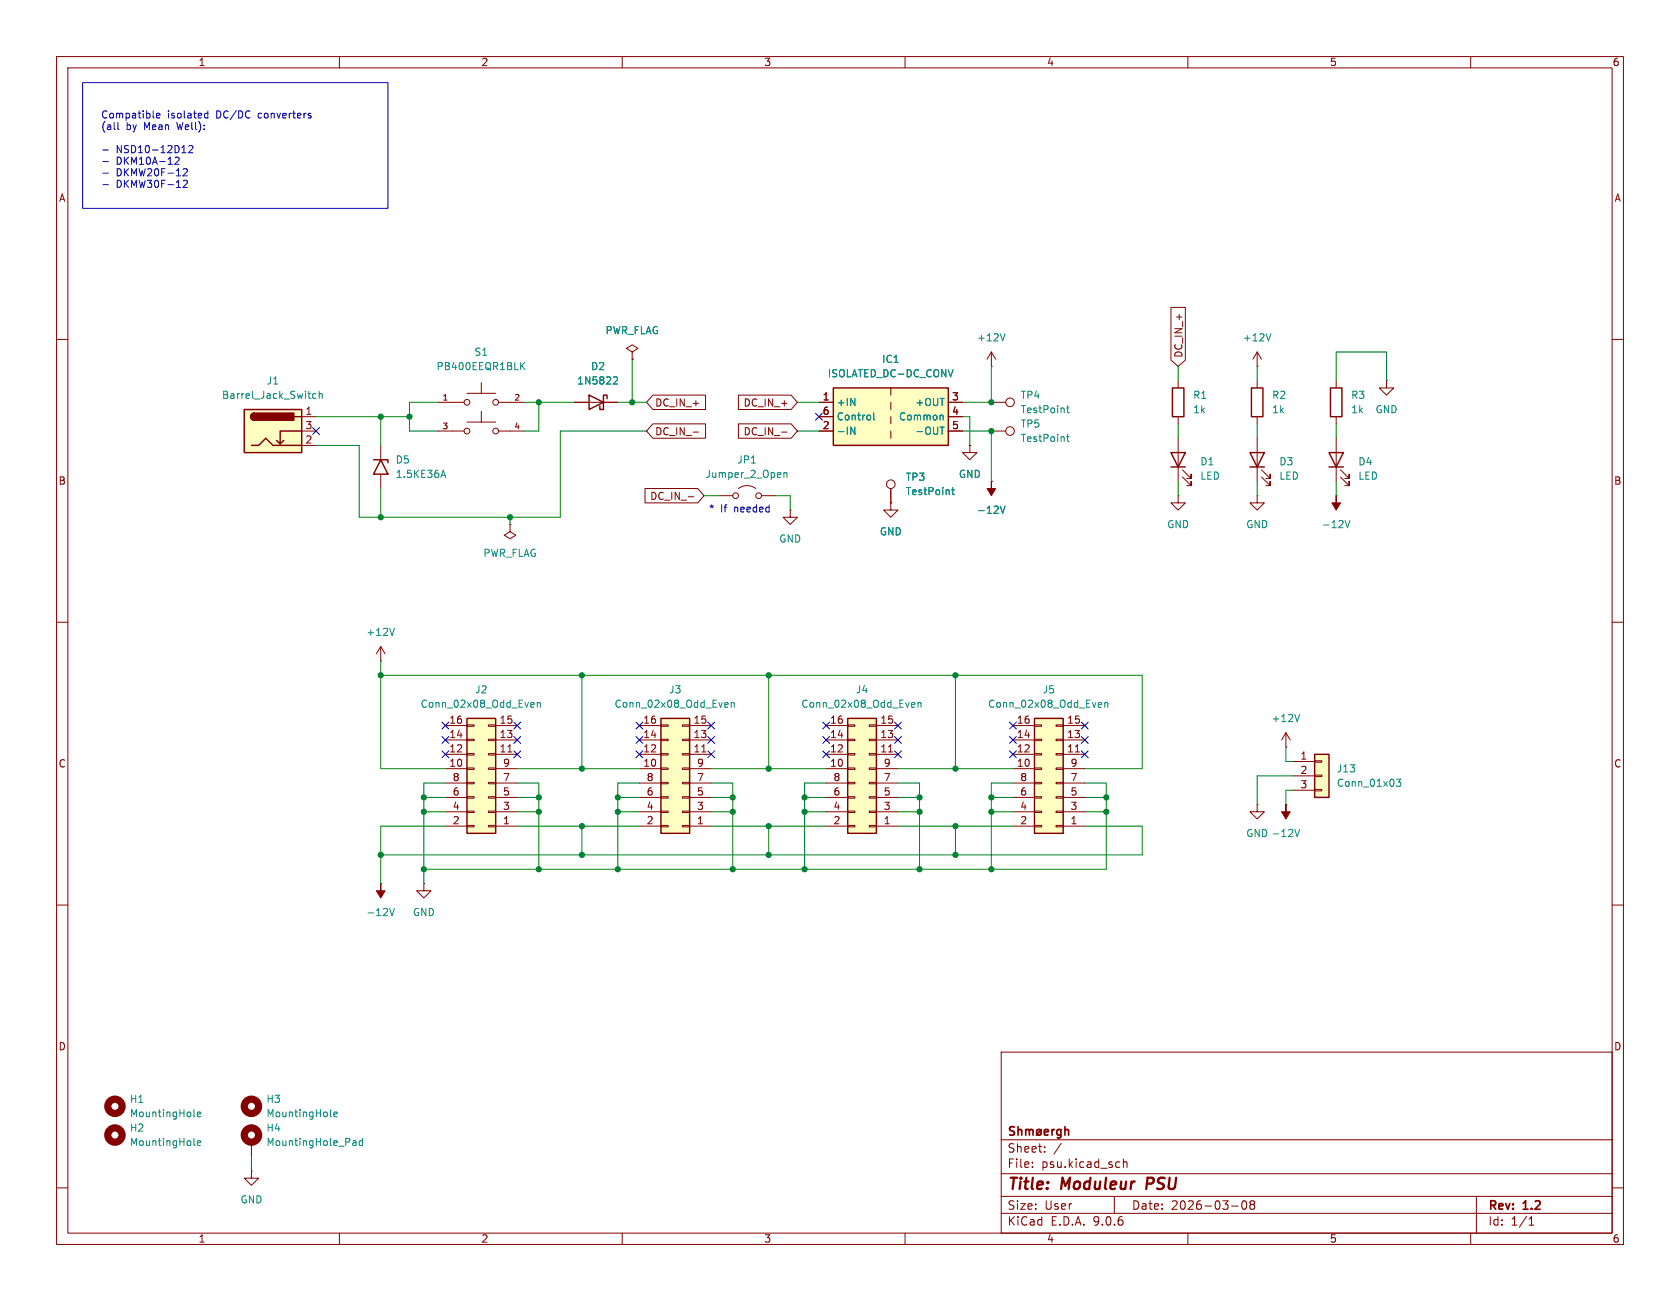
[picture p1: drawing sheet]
<svg xmlns="http://www.w3.org/2000/svg" width="297mm" height="230mm" viewBox="0 0 297 230" stroke-linecap="round" stroke-linejoin="round" font-family="sans-serif">
<g fill="none" stroke="#840000" stroke-width=".18">
<path d="M10 10h277v210h-277zM12 12h273v206h-273zM60 10v2M110 10v2M160 10v2M210 10v2M260 10v2M10 60h2M111.8 62.2l1-.6-1-.6-1.1 .6 1.1 .6v1.3M111.8 63.5h.1M285 60h2M10 110h2"/>
<path d="M285 110h2M10 160h2M285 160h2M177 186h108v32h-108zM10 210h2M44.4 201.9v2.6M60 218v2M110 218v2M160 218v2M177 214.5h108M177 211.5h108M177 207.5h108"/>
<path d="M177 201.5h108M182.5 206.2v.2M182.5 205.5v.1M184.7 203.5v.2M184.7 202.8v.1M187.6 202.1l-1.3 1.9M197 211.5v3M197.8 205.4l.2 .1M198 206.3l-.2 .1M198.6 204.9v1.5M198.6 205.5l.2-.1 .4 .1v.9M210 218v2"/>
<path d="M217.7 213.2h1.2M219.7 212.4l.2-.1a.81 .81 0 0 1 .6 .6 .81 .81 0 0 1-.3 .8l-.2 .1a.81 .81 0 0 1-.3-1.4zM221.2 212.9l-.2-.3 .2-.3 .5 .1 .1 .2-.3 .3M221.2 212.9l-.2 .3v.4l.2 .2 .5-.1 .1-.2-.1-.4-.2-.2M221.2 212.9h.3M260 218v2M261 211.5v6.5M270.3 216.6h.9M270.3 215.5l.4-.4v1.5M285 210h2"/>
</g>
<path d="M202.9 208.2l-.3 2" fill="none" stroke="#840000" stroke-width=".4"/>
<g fill="none" stroke="#840000" stroke-width=".3">
<path d="M179.3 199.3l-.5-.1-.2 .1v.5l.6 .2 .1 .4-.2 .3-.6-.1M180 199.8l.2-.1 .4 .1v.9M180 199.2v1.5M181.3 199.8l.5-.1 .2 .2M181.3 199.7v1M182 199.9l.2-.2 .4 .1v.9M182 199.9v.8M183.4 199.8l.4-.1 .3 .3v.4l-.3 .3-.4-.1-.1-.2v-.4zM184.1 199.7l-.9 1M186 199.7v1M186.4 199.7l-.3 .1-.1 .2M187.6 199.8l-.5-.1-.3 .3v.4l.2 .2h.6"/>
<path d="M187.6 199.7v1.2l-.3 .3-.4-.1M188.3 199.8l.2-.1 .3 .1 .1 .9M188.3 199.2v1.5M184.6 200.2l.7-.2v-.2l-.5-.1-.2 .2 .1 .7h.6"/>
</g>
<g fill="none" stroke="#840000" stroke-width="1.3">
<circle cx="44.4" cy="195.6" r="1.27"/>
<circle cx="20.3" cy="200.7" r="1.27"/>
<circle cx="44.4" cy="200.7" r="1.27"/>
</g>
<path d="M58.4 197.3l.2 .1M59 197l.6-.1v-.3h-.4l-.2 .2 .1 .6h.5M34.3 202.3l.2 .2M34.9 202.1l.6-.1-.1-.3h-.3l-.2 .1v.7h.5M62.5 201.7h.4v.8M62.9 202.5h-.4M62.9 202h-.4M64.1 201.7h-.4l-.2 .2 .1 .6h.5M64.1 201.2v1.3" fill="none" stroke="#008484" stroke-width=".18"/>
<path d="M232.4 133.4h2.5v7.6h-2.5z" fill="#ffffc2"/>
<path d="M235.2 68.6h2v5.1h-2zM234.9 80h2.6l-1.3 2.6zM234.9 82.6h2.6M232.4 133.4h2.5v7.6h-2.5z" fill="none" stroke="#840000" stroke-width=".25"/>
<g fill="none" stroke="#840000" stroke-width=".18">
<path d="M236.2 67.3v1.3M236.2 73.7v1.2M236.2 77.5v7.6M245.1 67.3v1.3h1.3l-1.3 1.3-1.3-1.3h1.3M245.1 67.3h.1M236.2 87.6h.1M237 84.3l1.5 1.6v-.8v.8h-.8M237 83.1l1.5 1.5v-.8v.8h-.8M228.6 134.6h3.8M228.6 137.2h3.8M228.6 139.7h3.8M232.4 134.5h1.3v.3h-1.3z"/>
<path d="M232.4 137h1.3v.3h-1.3zM232.4 139.6h1.3v.2h-1.3zM67.3 156.2h.1M74.9 156.2v1.3h1.3l-1.3 1.3-1.2-1.3h1.2M74.9 156.2h.1M44.4 207v1.3h1.3l-1.3 1.3-1.2-1.3h1.2M44.4 207h.1"/>
</g>
<path d="M237.8 92l.4 1.3 .4-1.3M246.9 137.7h.7l-.4 .5 .4 .1v.6l-.2 .1-.5-.1M68.9 160.6l.4 1.3 .4-1.3M34.3 197.3l.2 .1M34.9 197l.6-.1-.1-.3h-.3l-.2 .2v.6h.5" fill="none" stroke="#008484" stroke-width=".18"/>
<g fill="#840000" stroke="#840000" stroke-width=".18">
<path d="M236.2 87.6v1.3h.8l-.8 1.3-.7-1.3h.7z"/>
<path d="M67.3 156.2v1.3h.8l-.8 1.3-.8-1.3h.8z"/>
</g>
<circle cx="20.3" cy="195.6" r="1.27" fill="none" stroke="#840000" stroke-width="1.3"/>
<path d="M82.5 127h5.1v20.3h-5.1z" fill="#ffffc2"/>
<path d="M207.3 68.6h2v5.1h-2zM221.2 68.6h2.1v5.1h-2.1zM66 81.3h2.6v.5M67.3 81.3l1.3 2.5h-2.6zM207 80h2.5l-1.2 2.6zM207 82.6h2.5M221 80h2.5l-1.3 2.6zM221 82.6h2.5M82.5 127h5.1v20.3h-5.1z" fill="none" stroke="#840000" stroke-width=".25"/>
<g fill="none" stroke="#840000" stroke-width=".18">
<path d="M67.3 78.7v2.6M77.5 71.1h4.5M77.5 76.2h4.5M82.5 69.5h5.1M82.5 74.6h5.1M85.1 67.6v1.9M85.1 72.7v1.9M88.1 71.1h4.6M88.1 76.2h4.6M175.3 64.8h.1M175.3 71.1h2.5M175.3 76.2h2.5"/>
<path d="M175.3 62.2l-.8 1.3M175.3 62.2l.7 1.3M175.3 62.2v2.6M208.3 67.3v1.3M208.3 73.7v1.2M208.3 77.5v7.6M222.2 64.8h.1M222.2 62.2v2.6M222.2 67.3v1.3M222.2 73.7v1.2M222.2 77.5v7.6M222.2 62.2l-.7 1.3"/>
<path d="M222.2 62.2l.8 1.3M67.3 83.8v2.6M90.2 92.7v1.3l1 .6-1 .7-1-.7 1-.6M90.2 92.7h.1M175.3 85.1h.1M208.3 87.6v1.3h1.2l-1.2 1.3-1.3-1.3h1.3M208.3 87.6h.1M209 84.3l1.6 1.6v-.8v.8h-.8M209 83.1l1.6 1.5v-.8v.8h-.8M222.2 87.6v1.3h1.3l-1.3 1.3-1.2-1.3h1.2M222.2 87.6h.1M223 84.3l1.5 1.6v-.8v.8h-.7"/>
<path d="M223 83.1l1.5 1.5v-.8v.8h-.7M67.3 116.8h.1M67.3 114.3v2.5M67.3 114.3l-.8 1.3M67.3 114.3l.8 1.3M78.7 138.4h3.8M78.7 135.9h3.8M78.7 133.4h3.8M78.7 130.8h3.8M78.7 128.3h3.8M82.5 138.3h1.3v.3h-1.3zM82.5 135.8h1.3v.2h-1.3z"/>
<path d="M82.5 133.2h1.3v.3h-1.3zM82.5 130.7h1.3v.2h-1.3zM82.5 128.1h1.3v.3h-1.3zM86.4 138.3h1.2v.3h-1.2zM86.4 135.8h1.2v.2h-1.2zM86.4 133.2h1.2v.3h-1.2zM86.4 130.7h1.2v.2h-1.2zM86.4 128.1h1.2v.3h-1.2zM87.6 138.4h3.8M87.6 135.9h3.8M87.6 133.4h3.8M87.6 130.8h3.8"/>
<path d="M87.6 128.3h3.8M89.8 132.9h.7M78.7 146.1h3.8M78.7 143.5h3.8M78.7 141h3.8M82.5 145.9h1.3v.3h-1.3zM82.5 143.4h1.3v.2h-1.3zM82.5 140.8h1.3v.3h-1.3zM86.4 145.9h1.2v.3h-1.2zM86.4 143.4h1.2v.2h-1.2zM86.4 140.8h1.2v.3h-1.2zM87.6 146.1h3.8"/>
<path d="M87.6 143.5h3.8M87.6 141h3.8"/>
<circle cx="82.6" cy="76.2" r=".51"/>
<circle cx="82.6" cy="71.1" r=".51"/>
<circle cx="87.6" cy="71.1" r=".51"/>
<circle cx="87.6" cy="76.2" r=".51"/>
<circle cx="178.6" cy="71.1" r=".76"/>
<circle cx="178.6" cy="76.2" r=".76"/>
</g>
<g fill="none" stroke="#008484" stroke-width=".18">
<path d="M177.7 59l-.4 1.3M224.7 59l-.5 1.3M92.2 64.6l.6 .8M92.8 64.1l-.8 .7M188.6 72.1h.4M188.6 77.2h.4M188.7 71.7v1.1l.3 .2M188.7 76.8v1.1l.3 .2M78.1 84h.6M78.4 83.1l.4 1.3M176.8 89.5l.5 1.3 .4-1.3M69.7 111.1l-.4 1.2"/>
<path d="M94 124.2l.4 .1v.2l-.6 .1M94.4 125h-.4M95 124.3l.2-.1 .3 .1v.7M95 124.2v.8"/>
</g>
<path d="M175.3 85.1v1.3h.7l-.7 1.2-.8-1.2h.8z" fill="#840000" stroke="#840000" stroke-width=".18"/>
<path d="M43.2 72.4h10.1v7.6h-10.1z" fill="#ffffc2"/>
<path d="M43.2 72.4h10.1v7.6h-10.1zM44.4 78.7h1.3l1.3-1.2 1.3 1.2h5M45 73a.64 .64 0 0 0-.7 .7 .64 .64 0 0 0 .7 .6M50.2 77.9l-.7 .6M52.1 73.7h1.2M53.3 76.2h-3.8v2.3l-.6-.6" fill="none" stroke="#840000" stroke-width=".25"/>
<g fill="#840000" stroke="#840000" stroke-width=".25">
<path d="M44.5 73.2l.5-.2v1.3a.63 .63 0 0 1-.6-.4 .63 .63 0 0 1 .1-.7z"/>
<path d="M45 73h6.9v1.3h-6.9z"/>
</g>
<path d="M53.3 73.7h2.6M53.3 76.2h2.6M53.3 78.7h2.6" fill="none" stroke="#840000" stroke-width=".18"/>
<path d="M55.9 69.6h-.4l-.2 .2 .1 .6h.5M56.4 69.7l.2-.1h.3l.1 .8M56.4 69.2v1.2" fill="none" stroke="#008484" stroke-width=".18"/>
<path d="M149.9 127h5v20.3h-5z" fill="#ffffc2"/>
<path d="M149.9 127h5v20.3h-5z" fill="none" stroke="#840000" stroke-width=".25"/>
<g fill="none" stroke="#840000" stroke-width=".18">
<path d="M171.4 78.7v1.3h1.3l-1.3 1.3-1.2-1.3h1.2M171.4 78.7h.1M146 138.4h3.9M146 135.9h3.9M146 133.4h3.9M146 130.8h3.9M146 128.3h3.9M149.9 138.3h1.2v.3h-1.2zM149.9 135.8h1.2v.2h-1.2zM149.9 133.2h1.2v.3h-1.2zM149.9 130.7h1.2v.2h-1.2zM149.9 128.1h1.2v.3h-1.2z"/>
<path d="M153.7 138.3h1.2v.3h-1.2zM153.7 135.8h1.2v.2h-1.2zM153.7 133.2h1.2v.3h-1.2zM153.7 130.7h1.2v.2h-1.2zM153.7 128.1h1.2v.3h-1.2zM154.9 138.4h3.8M154.9 135.9h3.8M154.9 133.4h3.8M154.9 130.8h3.8M154.9 128.3h3.8M157.1 132.9h.7M146 146.1h3.9"/>
<path d="M146 143.5h3.9M146 141h3.9M149.9 145.9h1.2v.3h-1.2zM149.9 143.4h1.2v.2h-1.2zM149.9 140.8h1.2v.3h-1.2zM153.7 145.9h1.2v.3h-1.2zM153.7 143.4h1.2v.2h-1.2zM153.7 140.8h1.2v.3h-1.2zM154.9 146.1h3.8M154.9 143.5h3.8M154.9 141h3.8"/>
</g>
<path d="M161.3 124.2l.4 .1v.2l-.6 .1M161.7 125h-.4M162.3 124.3l.2-.1 .3 .1v.7M162.3 124.2v.8" fill="none" stroke="#008484" stroke-width=".18"/>
<path d="M147.3 68.6h20.3v10.1h-20.3z" fill="#ffffc2"/>
<path d="M147.3 68.6h20.3v10.1h-20.3z" fill="none" stroke="#840000" stroke-width=".25"/>
<g fill="none" stroke="#840000" stroke-width=".18">
<path d="M144.8 71.1h2.5M144.8 73.7h2.5M144.8 76.2h2.5M157.5 68.6v1.3M157.5 71.1v1.3M157.5 73.7v1.2M157.5 76.2v1.3M167.6 71.1h2.6M167.6 73.7h2.6M167.6 76.2h2.6M157.5 86.4v2.5"/>
<circle cx="157.5" cy="85.6" r=".76"/>
</g>
<path d="M150.4 70.4l.7 1.3v-1.3M150.4 75.5l.7 1.3v-1.3M154.5 73v1.1l.1 .1M166.2 75.5h.7M166.4 73.4l.3 .2v.6M168.5 65.4l-.4 1.2M168.2 86.6h.5M168.4 86.2v1.1l.3 .2" fill="none" stroke="#008484" stroke-width=".18"/>
<path d="M116.8 127h5.1v20.3h-5.1z" fill="#ffffc2"/>
<path d="M116.8 127h5.1v20.3h-5.1z" fill="none" stroke="#840000" stroke-width=".25"/>
<g fill="none" stroke="#840000" stroke-width=".18">
<path d="M113 138.4h3.8M113 135.9h3.8M113 133.4h3.8M113 130.8h3.8M113 128.3h3.8M116.8 138.3h1.3v.3h-1.3zM116.8 135.8h1.3v.2h-1.3zM116.8 133.2h1.3v.3h-1.3zM116.8 130.7h1.3v.2h-1.3zM116.8 128.1h1.3v.3h-1.3zM120.6 138.3h1.3v.3h-1.3zM120.6 135.8h1.3v.2h-1.3z"/>
<path d="M120.6 133.2h1.3v.3h-1.3zM120.6 130.7h1.3v.2h-1.3zM120.6 128.1h1.3v.3h-1.3zM121.9 138.4h3.8M121.9 135.9h3.8M121.9 133.4h3.8M121.9 130.8h3.8M121.9 128.3h3.8M124.1 132.9h.7M113 146.1h3.8M113 143.5h3.8M113 141h3.8"/>
<path d="M116.8 145.9h1.3v.3h-1.3zM116.8 143.4h1.3v.2h-1.3zM116.8 140.8h1.3v.3h-1.3zM120.6 145.9h1.3v.3h-1.3zM120.6 143.4h1.3v.2h-1.3zM120.6 140.8h1.3v.3h-1.3zM121.9 146.1h3.8M121.9 143.5h3.8M121.9 141h3.8"/>
</g>
<path d="M128.3 124.2l.4 .1v.2l-.6 .1M128.7 125h-.4M129.3 124.3l.1-.1 .4 .1v.7M129.3 124.2v.8" fill="none" stroke="#008484" stroke-width=".18"/>
<path d="M182.9 127h5.1v20.3h-5.1z" fill="#ffffc2"/>
<path d="M104.1 69.9l2.6 1.2-2.6 1.3zM107.3 70.5v-.6h-.6v2.5h-.7v-.6M182.9 127h5.1v20.3h-5.1z" fill="none" stroke="#840000" stroke-width=".25"/>
<g fill="none" stroke="#840000" stroke-width=".18">
<path d="M207 54.3h2.6v9.4l-1.3 1.1-1.3-1.1zM101.6 71.1h7.6M111.8 63.5h.1M115.4 74.9h9.3v2.6h-9.3l-1.1-1.3zM115.4 69.9h9.3v2.5h-9.3l-1.1-1.3zM122.5 76.4h1M130.5 74.9h9.4l1.1 1.3-1.1 1.3h-9.4zM130.5 69.9h9.4l1.1 1.2-1.1 1.3h-9.4zM138.2 76.4h.9M144.8 71.1h2.5M144.8 73.7h2.5M144.8 76.2h2.5"/>
<path d="M167.6 71.1h2.6M167.6 73.7h2.6M167.6 76.2h2.6M171.4 78.7h.1M114 86.4h9.3l1.2 1.2-1.2 1.3h-9.3zM121.7 87.8h.9M127 87.6h2.5M130.6 86.4a2.54 2.54 0 0 1 3 0M134.6 87.6h2.6M139.7 90.2v1.2h1.3l-1.3 1.3-1.3-1.3h1.3M139.7 90.2h.1M157.5 88.9v1.3h1.2l-1.2 1.2-1.3-1.2h1.3"/>
<path d="M157.5 88.9h.1M157.5 86.4v2.5M175.3 85.1h.1M179.1 138.4h3.8M179.1 135.9h3.8M179.1 133.4h3.8M179.1 130.8h3.8M179.1 128.3h3.8M182.9 138.3h1.2v.3h-1.2zM182.9 135.8h1.2v.2h-1.2zM182.9 133.2h1.2v.3h-1.2zM182.9 130.7h1.2v.2h-1.2z"/>
<path d="M182.9 128.1h1.2v.3h-1.2zM186.7 138.3h1.3v.3h-1.3zM186.7 135.8h1.3v.2h-1.3zM186.7 133.2h1.3v.3h-1.3zM186.7 130.7h1.3v.2h-1.3zM186.7 128.1h1.3v.3h-1.3zM188 138.4h3.8M188 135.9h3.8M188 133.4h3.8M188 130.8h3.8M188 128.3h3.8M190.1 132.9h.7"/>
<path d="M227.3 132.1h.1M227.3 129.5l-.7 1.3M227.3 129.5l.8 1.3M227.3 129.5v2.6M179.1 146.1h3.8M179.1 143.5h3.8M179.1 141h3.8M182.9 145.9h1.2v.3h-1.2zM182.9 143.4h1.2v.2h-1.2zM182.9 140.8h1.2v.3h-1.2zM186.7 145.9h1.3v.3h-1.3zM186.7 143.4h1.3v.2h-1.3z"/>
<path d="M186.7 140.8h1.3v.3h-1.3zM188 146.1h3.8M188 143.5h3.8M188 141h3.8M222.2 142.2v1.3h1.3l-1.3 1.3-1.2-1.3h1.2M222.2 142.2h.1M227.3 142.2h.1"/>
<circle cx="130" cy="87.6" r=".51"/>
<circle cx="134.1" cy="87.6" r=".51"/>
</g>
<g fill="none" stroke="#008484" stroke-width=".18">
<path d="M108.6 66.6l.5 .1 .1 .3-.8 .9h.8M150.4 70.4l.7 1.3v-1.3M150.4 75.5l.7 1.3v-1.3M154.5 73v1.1l.1 .1M166.2 75.5h.7M166.4 73.4l.3 .2v.6M168.5 65.4l-.4 1.2M138.6 83.6v.8M138.6 83.7l.2-.1h.3v.8M168.2 86.6h.5M168.4 86.2v1.1l.3 .2M176.8 89.5l.5 1.3 .4-1.3"/>
<path d="M194.3 124.2l.4 .1 .1 .2-.6 .1M194.7 125h-.4M195.3 124.3l.2-.1 .3 .1 .1 .7M195.3 124.2v.8M229.7 126.3l-.4 1.3M228.9 146.6l.4 1.3 .4-1.3"/>
</g>
<path d="M227.3 142.2v1.3h.8l-.8 1.3-.7-1.3h.7z" fill="#840000" stroke="#840000" stroke-width=".18"/>
<g fill="none" stroke="#008400" stroke-width=".18">
<path d="M55.9 73.7h16.5M67.3 73.7v5M77.5 71.1h-5.1v5.1h5.1M92.7 71.1h8.9M95.2 71.1v5.1h-2.5M109.2 71.1h5.1M111.8 63.5v7.6M114.3 76.2h-15.2v15.2h-35.6v-12.7h-7.6M141 71.1h3.8M141 76.2h3.8M170.2 76.2h5.1v8.9M170.2 73.7h1.2v5"/>
<path d="M175.3 64.8v6.3h-5.1M208.3 64.8v2.5M208.3 74.9v2.6M222.2 64.8v2.5M222.2 74.9v2.6M236.2 67.3v-5.1h8.9v5.1M236.2 74.9v2.6M67.3 86.4v5M90.2 91.4v1.3M124.5 87.6h2.5M137.2 87.6h2.5v2.6M208.3 85.1v2.5"/>
<path d="M222.2 85.1v2.5M236.2 85.1v2.5M67.3 116.8v19.1h11.4M67.3 119.4h134.6v16.5h-10.1M102.9 119.4v16.5M135.9 119.4v16.5M168.9 119.4v16.5M78.7 138.4h-3.8v17.8M91.4 138.4h3.8v15.3M91.4 135.9h21.6M113 138.4h-3.8v15.3M125.7 138.4h3.8v15.3"/>
<path d="M125.7 135.9h20.3M146 138.4h-3.8v15.3M158.7 138.4h3.9v15.3M158.7 135.9h20.4M179.1 138.4h-3.8v15.3M191.8 138.4h3.8v15.3h-120.7M227.3 132.1v2.5h1.3M228.6 137.2h-6.4v5M228.6 139.7h-1.3v2.5M74.9 141h3.8M74.9 143.5h3.8M78.7 146.1h-11.4v10.1"/>
<path d="M91.4 141h3.8M91.4 143.5h3.8M91.4 146.1h21.6M102.9 146.1v5M109.2 141h3.8M109.2 143.5h3.8M125.7 141h3.8M125.7 143.5h3.8M125.7 146.1h20.3M135.9 146.1v5M142.2 141h3.8M142.2 143.5h3.8"/>
<path d="M158.7 141h3.9M158.7 143.5h3.9M158.7 146.1h20.4M168.9 146.1v5M175.3 141h3.8M175.3 143.5h3.8M191.8 141h3.8M191.8 143.5h3.8M191.8 146.1h10.1v5h-134.6M44.4 204.5v2.5"/>
</g>
<g fill="none" stroke="#000084" stroke-width=".18">
<path d="M55.3 75.6l1.2 1.2M56.5 75.6l-1.2 1.2M144.2 73.1l1.2 1.2M145.4 73.1l-1.2 1.2M78.1 127.7l1.2 1.2M78.1 132.7l1.2 1.3M78.1 130.2l1.2 1.2M79.3 127.7l-1.2 1.2M79.3 132.7l-1.2 1.3M79.3 130.2l-1.2 1.2M90.8 132.7l1.2 1.3M90.8 127.7l1.2 1.2"/>
<path d="M90.8 130.2l1.2 1.2M92 132.7l-1.2 1.3M92 127.7l-1.2 1.2M92 130.2l-1.2 1.2M112.4 132.7l1.2 1.3M112.4 130.2l1.2 1.2M112.4 127.7l1.2 1.2M113.6 132.7l-1.2 1.3M113.6 130.2l-1.2 1.2M113.6 127.7l-1.2 1.2M125.1 130.2l1.2 1.2M125.1 132.7l1.2 1.3"/>
<path d="M125.1 127.7l1.2 1.2M126.3 130.2l-1.2 1.2M126.3 132.7l-1.2 1.3M126.3 127.7l-1.2 1.2M145.4 127.7l1.3 1.2M145.4 130.2l1.3 1.2M145.4 132.7l1.3 1.3M146.7 127.7l-1.3 1.2M146.7 130.2l-1.3 1.2M146.7 132.7l-1.3 1.3M158.1 127.7l1.3 1.2M158.1 132.7l1.3 1.3"/>
<path d="M158.1 130.2l1.3 1.2M159.4 127.7l-1.3 1.2M159.4 132.7l-1.3 1.3M159.4 130.2l-1.3 1.2M178.5 130.2l1.2 1.2M178.5 132.7l1.2 1.3M178.5 127.7l1.2 1.2M179.7 130.2l-1.2 1.2M179.7 132.7l-1.2 1.3M179.7 127.7l-1.2 1.2M191.2 127.7l1.2 1.2M191.2 132.7l1.2 1.3"/>
<path d="M191.2 130.2l1.2 1.2M192.4 127.7l-1.2 1.2M192.4 132.7l-1.2 1.3M192.4 130.2l-1.2 1.2"/>
</g>
<g fill="none" stroke="#0000c2" stroke-width=".18">
<path d="M14.6 14.6h54v22.2h-54zM36.7 19.6v1.3M18.2 26.5h1M18.2 28.6h1M18.2 30.6h1M18.2 32.7h1M20.8 21.6v1.1l.2 .2M27.7 20.4l.6-.1-.1-.2-.3-.1-.2 .2v.6h.5M31.6 27.9v.4l-.7 .7h.8M32.2 27h.7M32.4 29.9l.5-.1 .2 .4-.8 .9h.8M32.4 32l.5-.1 .2 .3-.8 .9h.8"/>
<path d="M33.4 25.9l.4-.2 .3 .4-.8 .9h.8M36.2 20.7l.2 .2 .3-.1M36.7 20.1l-.3-.1-.2 .1M54.6 20.4l.4 .1v.2l-.2 .2h-.2M54.6 20l.4 .1"/>
</g>
<g fill="#008400" stroke="#008400" stroke-width=".18">
<circle cx="168.9" cy="119.4" r=".46"/>
<circle cx="135.9" cy="119.4" r=".46"/>
<circle cx="111.8" cy="71.1" r=".46"/>
<circle cx="175.3" cy="71.1" r=".46"/>
<circle cx="175.3" cy="76.2" r=".46"/>
<circle cx="195.6" cy="141" r=".46"/>
<circle cx="195.6" cy="143.5" r=".46"/>
<circle cx="175.3" cy="153.7" r=".46"/>
<circle cx="168.9" cy="146.1" r=".46"/>
<circle cx="168.9" cy="151.1" r=".46"/>
<circle cx="168.9" cy="135.9" r=".46"/>
<circle cx="175.3" cy="143.5" r=".46"/>
<circle cx="175.3" cy="141" r=".46"/>
<circle cx="162.6" cy="153.7" r=".46"/>
<circle cx="162.6" cy="141" r=".46"/>
<circle cx="162.6" cy="143.5" r=".46"/>
<circle cx="142.2" cy="153.7" r=".46"/>
<circle cx="142.2" cy="143.5" r=".46"/>
<circle cx="142.2" cy="141" r=".46"/>
<circle cx="67.3" cy="73.7" r=".46"/>
<circle cx="67.3" cy="119.4" r=".46"/>
<circle cx="67.3" cy="91.4" r=".46"/>
<circle cx="74.9" cy="141" r=".46"/>
<circle cx="95.2" cy="71.1" r=".46"/>
<circle cx="90.2" cy="91.4" r=".46"/>
<circle cx="72.4" cy="73.7" r=".46"/>
<circle cx="109.2" cy="143.5" r=".46"/>
<circle cx="109.2" cy="141" r=".46"/>
<circle cx="109.2" cy="153.7" r=".46"/>
<circle cx="102.9" cy="151.1" r=".46"/>
<circle cx="102.9" cy="146.1" r=".46"/>
<circle cx="102.9" cy="119.4" r=".46"/>
<circle cx="102.9" cy="135.9" r=".46"/>
<circle cx="95.2" cy="143.5" r=".46"/>
<circle cx="95.2" cy="141" r=".46"/>
<circle cx="95.2" cy="153.7" r=".46"/>
<circle cx="74.9" cy="143.5" r=".46"/>
<circle cx="74.9" cy="153.7" r=".46"/>
<circle cx="67.3" cy="151.1" r=".46"/>
<circle cx="135.9" cy="135.9" r=".46"/>
<circle cx="129.5" cy="153.7" r=".46"/>
<circle cx="135.9" cy="146.1" r=".46"/>
<circle cx="135.9" cy="151.1" r=".46"/>
<circle cx="129.5" cy="143.5" r=".46"/>
<circle cx="129.5" cy="141" r=".46"/>
</g>
<g font-size="2.8" fill="#840000">
<text x="178" y="210.9">Title:</text>
<text x="187.7" y="210.9">Moduleur</text>
<text x="203.5" y="210.9">PSU</text>
</g>
<g font-size="2.1" fill="#840000">
<text x="178" y="204">Sheet:</text>
<text x="178" y="206.7">File:</text>
<text x="184.1" y="206.7">psu.kicad_sch</text>
<text x="178" y="214.1">Size:</text>
<text x="184.7" y="214.1">User</text>
<text x="200" y="214.1">Date:</text>
<text x="207" y="214.1">2026-03-08</text>
<text x="263" y="214.3">Rev:</text>
<text x="269.4" y="214.3">1.2</text>
<text x="178" y="216.9">KiCad</text>
<text x="185.7" y="216.9">E.D.A.</text>
<text x="193.3" y="216.9">9.0.6</text>
<text x="263" y="216.9">Id:</text>
<text x="267.1" y="216.9">1/1</text>
</g>
<g font-size="1.8" fill="#840000">
<text x="35" y="11.9">1</text>
<text x="85" y="11.9">2</text>
<text x="135" y="11.9">3</text>
<text x="185" y="11.9">4</text>
<text x="235" y="11.9">5</text>
<text x="285" y="11.9">6</text>
<text x="10.3" y="35.9">A</text>
<text x="285.3" y="35.9">A</text>
<text x="209.2" y="63.3" transform="rotate(-90 209.2 63.3)">DC_IN_+</text>
<text x="145.3" y="70.9">1</text>
<text x="168.2" y="70.9">3</text>
<text x="53.9" y="73.4">1</text>
<text x="53.9" y="75.9">3</text>
<text x="115.7" y="77.2">DC_IN_-</text>
<text x="115.7" y="72.1">DC_IN_+</text>
<text x="131.4" y="77.2">DC_IN_-</text>
<text x="131.4" y="72.1">DC_IN_+</text>
<text x="145.3" y="73.4">6</text>
<text x="145.3" y="75.9">2</text>
<text x="168.2" y="73.4">4</text>
<text x="168.2" y="75.9">5</text>
<text x="53.9" y="78.5">2</text>
<text x="10.3" y="85.9">B</text>
<text x="114.8" y="88.6">DC_IN_-</text>
<text x="285.3" y="85.9">B</text>
<text x="79.3" y="130.6">14</text>
<text x="79.3" y="128">16</text>
<text x="88.2" y="130.6">13</text>
<text x="88.2" y="128">15</text>
<text x="113.6" y="130.6">14</text>
<text x="113.6" y="128">16</text>
<text x="122.5" y="130.6">13</text>
<text x="122.5" y="128">15</text>
<text x="146.6" y="130.6">14</text>
<text x="146.6" y="128">16</text>
<text x="155.5" y="130.6">13</text>
<text x="155.5" y="128">15</text>
<text x="179.7" y="130.6">14</text>
<text x="179.7" y="128">16</text>
<text x="188.6" y="130.6">13</text>
<text x="188.6" y="128">15</text>
<text x="10.3" y="135.9">C</text>
<text x="79.3" y="135.6">10</text>
<text x="79.3" y="133.1">12</text>
<text x="88.2" y="133.1">11</text>
<text x="88.8" y="135.6">9</text>
<text x="113.6" y="135.6">10</text>
<text x="113.6" y="133.1">12</text>
<text x="122.5" y="133.1">11</text>
<text x="123.1" y="135.6">9</text>
<text x="146.6" y="135.6">10</text>
<text x="146.6" y="133.1">12</text>
<text x="155.5" y="133.1">11</text>
<text x="156.1" y="135.6">9</text>
<text x="179.7" y="135.6">10</text>
<text x="179.7" y="133.1">12</text>
<text x="188.6" y="133.1">11</text>
<text x="189.2" y="135.6">9</text>
<text x="229.8" y="134.4">1</text>
<text x="229.8" y="136.9">2</text>
<text x="285.3" y="135.9">C</text>
<text x="79.9" y="143.3">4</text>
<text x="79.9" y="140.7">6</text>
<text x="79.9" y="138.2">8</text>
<text x="88.8" y="143.3">3</text>
<text x="88.8" y="140.7">5</text>
<text x="88.8" y="138.2">7</text>
<text x="114.2" y="143.3">4</text>
<text x="114.2" y="140.7">6</text>
<text x="114.2" y="138.2">8</text>
<text x="123.1" y="143.3">3</text>
<text x="123.1" y="140.7">5</text>
<text x="123.1" y="138.2">7</text>
<text x="147.2" y="143.3">4</text>
<text x="147.2" y="140.7">6</text>
<text x="147.2" y="138.2">8</text>
<text x="156.1" y="143.3">3</text>
<text x="156.1" y="140.7">5</text>
<text x="156.1" y="138.2">7</text>
<text x="180.3" y="143.3">4</text>
<text x="180.3" y="140.7">6</text>
<text x="180.3" y="138.2">8</text>
<text x="189.2" y="143.3">3</text>
<text x="189.2" y="140.7">5</text>
<text x="189.2" y="138.2">7</text>
<text x="229.8" y="139.4">3</text>
<text x="79.9" y="145.8">2</text>
<text x="88.8" y="145.8">1</text>
<text x="114.2" y="145.8">2</text>
<text x="123.1" y="145.8">1</text>
<text x="147.2" y="145.8">2</text>
<text x="156.1" y="145.8">1</text>
<text x="180.3" y="145.8">2</text>
<text x="189.2" y="145.8">1</text>
<text x="10.3" y="185.9">D</text>
<text x="285.3" y="185.9">D</text>
<text x="35" y="219.9">1</text>
<text x="85" y="219.9">2</text>
<text x="135" y="219.9">3</text>
<text x="185" y="219.9">4</text>
<text x="235" y="219.9">5</text>
<text x="285" y="219.9">6</text>
</g>
<g font-size="1.8" fill="#0000c2">
<text x="17.8" y="21.2">Compatible</text>
<text x="17.8" y="23.2">(all</text>
<text x="22.3" y="23.2">by</text>
<text x="25.6" y="23.2">Mean</text>
<text x="29.6" y="21.2">isolated</text>
<text x="31.6" y="23.2">Well):</text>
<text x="38.3" y="21.2">DC/DC</text>
<text x="45.9" y="21.2">converters</text>
<text x="20.5" y="27.3">NSD10-12D12</text>
<text x="20.5" y="29.3">DKM10A-12</text>
<text x="20.5" y="31.4">DKMW20F-12</text>
<text x="20.5" y="33.4">DKMW30F-12</text>
<text x="125.2" y="90.8">*</text>
<text x="127.4" y="90.8">If</text>
<text x="129.9" y="90.8">needed</text>
</g>
<g font-size="1.8" fill="#008484">
<text x="106.9" y="59.3">PWR_FLAG</text>
<text x="77.1" y="65.6">PB400EEQR1BLK</text>
<text x="83.8" y="63.1">S1</text>
<text x="104.4" y="65.6">D2</text>
<text x="155.8" y="64.4">IC1</text>
<text x="172.6" y="60.6">+12V</text>
<text x="219.6" y="60.6">+12V</text>
<text x="39.1" y="70.7">Barrel_Jack_Switch</text>
<text x="47.1" y="68.2">J1</text>
<text x="101.9" y="68.2">1N5822</text>
<text x="146.3" y="66.9">ISOLATED_DC-DC_CONV</text>
<text x="147.8" y="72">+IN</text>
<text x="161.7" y="72">+OUT</text>
<text x="180.3" y="70.7">TP4</text>
<text x="210.8" y="70.7">R1</text>
<text x="224.8" y="70.7">R2</text>
<text x="238.8" y="70.7">R3</text>
<text x="147.8" y="74.5">Control</text>
<text x="147.8" y="77.1">-IN</text>
<text x="158.8" y="74.5">Common</text>
<text x="161.7" y="77.1">-OUT</text>
<text x="180.3" y="73.3">TestPoint</text>
<text x="180.3" y="75.8">TP5</text>
<text x="210.8" y="73.3">1k</text>
<text x="224.8" y="73.3">1k</text>
<text x="238.8" y="73.3">1k</text>
<text x="243.1" y="73.3">GND</text>
<text x="69.9" y="82.1">D5</text>
<text x="130.3" y="82.1">JP1</text>
<text x="180.3" y="78.3">TestPoint</text>
<text x="212.1" y="82.5">D1</text>
<text x="226.1" y="82.5">D3</text>
<text x="240" y="82.5">D4</text>
<text x="69.9" y="84.7">1.5KE36A</text>
<text x="124.6" y="84.7">Jumper_2_Open</text>
<text x="160" y="85.2">TP3</text>
<text x="160" y="87.7">TestPoint</text>
<text x="169.4" y="84.7">GND</text>
<text x="212.1" y="85">LED</text>
<text x="226.1" y="85">LED</text>
<text x="240" y="85">LED</text>
<text x="155.4" y="94.8">GND</text>
<text x="172.6" y="91">-12V</text>
<text x="206.2" y="93.6">GND</text>
<text x="220.2" y="93.6">GND</text>
<text x="233.6" y="93.6">-12V</text>
<text x="85.4" y="98.7">PWR_FLAG</text>
<text x="137.7" y="96.1">GND</text>
<text x="64.7" y="112.6">+12V</text>
<text x="74.3" y="125.3">Conn_02x08_Odd_Even</text>
<text x="83.9" y="122.8">J2</text>
<text x="108.5" y="125.3">Conn_02x08_Odd_Even</text>
<text x="118.2" y="122.8">J3</text>
<text x="141.6" y="125.3">Conn_02x08_Odd_Even</text>
<text x="151.2" y="122.8">J4</text>
<text x="174.6" y="125.3">Conn_02x08_Odd_Even</text>
<text x="184.2" y="122.8">J5</text>
<text x="224.7" y="127.9">+12V</text>
<text x="236.2" y="136.8">J13</text>
<text x="236.2" y="139.3">Conn_01x03</text>
<text x="220.2" y="148.2">GND -12V</text>
<text x="64.7" y="162.2">-12V</text>
<text x="72.9" y="162.2">GND</text>
<text x="22.9" y="195.2">H1</text>
<text x="22.9" y="197.7">MountingHole</text>
<text x="47" y="195.2">H3</text>
<text x="47" y="197.7">MountingHole</text>
<text x="22.9" y="200.3">H2</text>
<text x="22.9" y="202.8">MountingHole</text>
<text x="47" y="200.3">H4</text>
<text x="47" y="202.8">MountingHole_Pad</text>
<text x="42.4" y="213">GND</text>
</g>
<g font-size="1.4" fill="#840000">
<text x="78.1" y="70.9">1</text>
<text x="90.8" y="70.9">2</text>
<text x="78.1" y="75.9">3</text>
<text x="90.8" y="75.9">4</text>
</g>
</svg>
